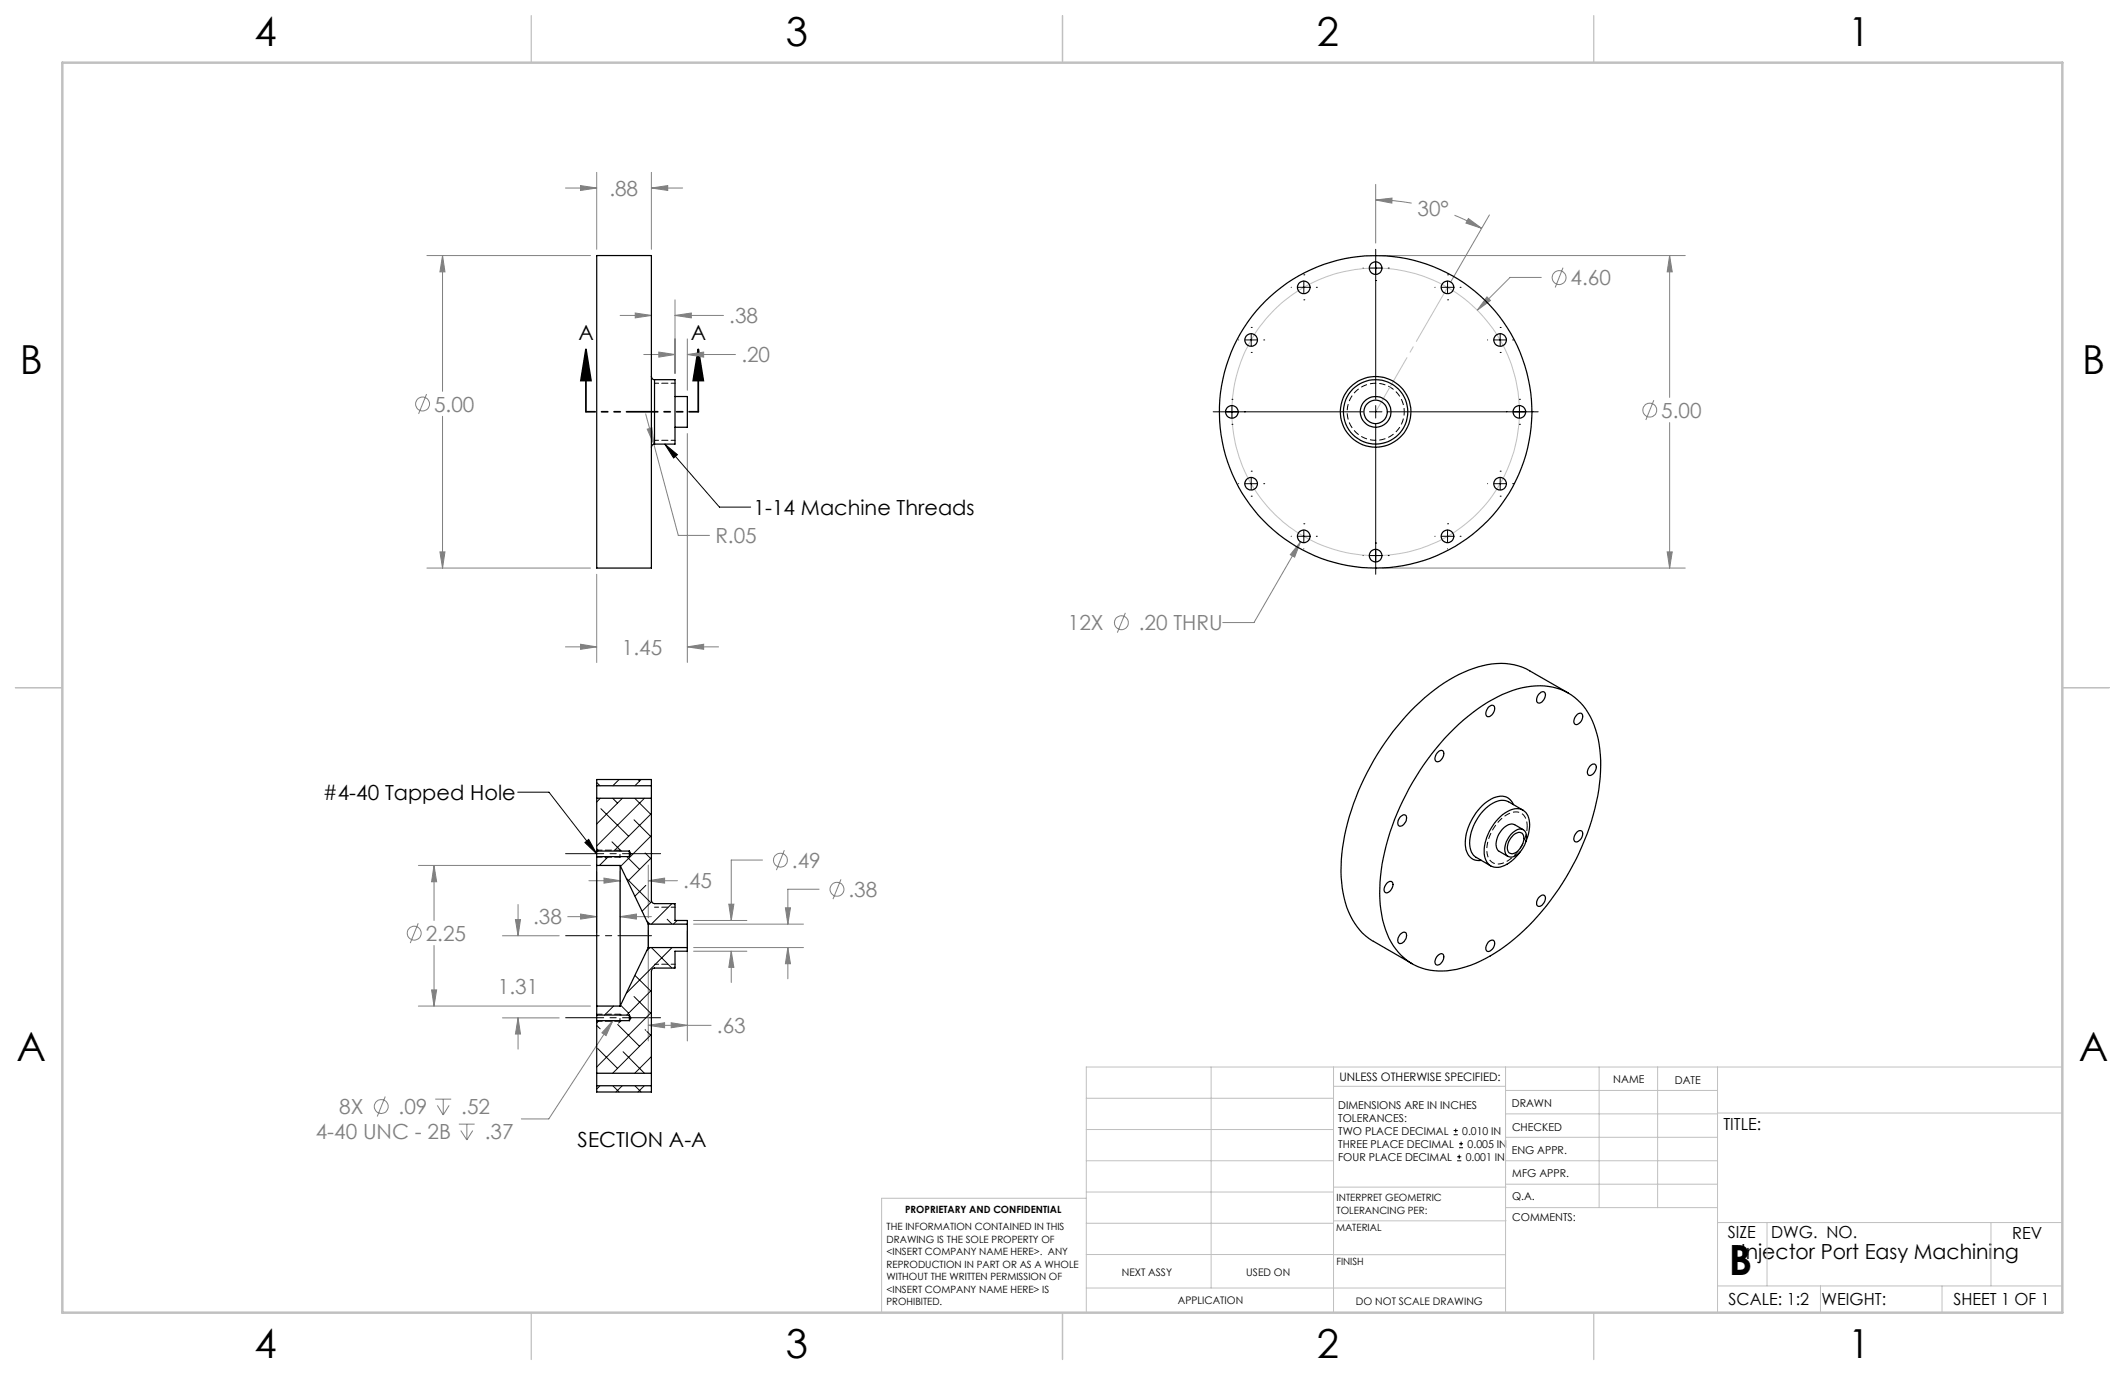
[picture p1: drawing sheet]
<svg xmlns="http://www.w3.org/2000/svg" width="432mm" height="279mm" viewBox="0 0 432 279" stroke-linecap="round" stroke-linejoin="round" font-family="sans-serif">
<g fill="none" stroke="#808080" stroke-width=".2">
<path d="M114.9 38.2h6.3M118 37.7l3.2 .5-3.2 .5zM121.2 35v15.7M132.4 38.2l3.3-.5v1zM132.4 35v15.7M132.4 38.2h6.3M279.5 37.5v11.9M86.7 51.9h33.3M89.9 51.9l.5 3.3h-1zM89.9 51.9v27.6M279.5 40.6l3.4-.3-.1 1zM279.5 40.6a38 38 0 0 1 7.3 .7"/>
<path d="M280.8 51.9h61.6M295.6 43.7l5.5 2.7M298.4 44.4l2.7 2-3.2-1.1zM302.6 43.7l-7.8 13.6M313.2 56.4h-6.4l-6.6 6.6M317.6 54.4l-1.6 4M339.3 51.9l.5 3.3h-1zM339.3 51.9v28.9M126 64.1h6.4M129.1 63.6l3.3 .5-3.3 .5zM130.8 72h6.4M133.9 71.5l3.3 .5-3.3 .6z"/>
<path d="M137.2 64.1l3.3-.5v1zM137.2 60.9v15M137.2 64.1h9.8M139.7 72l3.3-.5v1.1zM139.7 68.9v10.4M139.7 72h9.7M302.2 60.3l.7 .8-2.7 1.9zM86.7 80.1l-1.6 4M89.9 84.6v30.8M131.2 84.1l6.6 24.7h6.4M131.5 87.2l1-.3 .4 3.3zM139.7 88.1v46.5"/>
<path d="M336.1 81.3l-1.7 4M339.3 85.9v29.5M86.7 115.4h33.3M89.4 112.1h1l-.5 3.3zM121.2 116.7v17.9M264.3 110.1l-1.2 3.1-.9-.5zM264.3 110.1l-9.5 16.4h-6.3M280.8 115.4h61.6M338.8 112.1h1l-.5 3.3zM114.9 131.4h6.3M118 130.9l3.2 .5-3.2 .5zM139.7 131.4l3.3-.5v1z"/>
<path d="M139.7 131.4h6.3M228.7 124.5l-1.7 4.1M85 175.9h35M88.2 175.9l.5 3.3h-1zM88.2 175.9v11.1M119.7 179h6.3M121.2 177.1v12.3M122.7 178.4l3.3 .6-3.3 .5zM126 177.1v12.3M131.7 179l3.3-.6v1.1zM131.7 175.8v10.7M131.7 179h6"/>
<path d="M154.9 174.8h-6.3v12.2M159.4 172.8l-1.6 4M170.9 178.7l-1.6 4M85 187.6l-1.6 4M88.2 192.1v12.3M102.1 190.1h11.5M104.7 186.9h1.1l-.5 3.2zM105.3 183.8v6.3M115.4 186.3h5.8M118 185.7l3.2 .6-3.2 .5zM126 186.3l3.3-.6v1.1zM126 186.3h6.4"/>
<path d="M131.7 189.1v22.4M139.7 189.1v22.4M140.9 187.8h22.4M140.9 192.5h22.4M140.9 187h10.9M140.9 193.3h10.9M148.1 183.7h1l-.5 3.3zM148.6 193.3l.5 3.3h-1zM148.6 193.3v6.3M159.6 184.5h1l-.5 3.3zM160.1 192.5l.5 3.3h-1zM160.1 192.5v6.4"/>
<path d="M166.4 180.7h-6.3v7.1M85 204.4h35M87.7 201.2h1l-.5 3.2zM102.1 206.8h11.5M105.3 206.8l.5 3.3h-1.1zM105.3 206.8v6.4M124.5 207.4l-1.3 3-.9-.5zM124.5 207.4l-13 20h-5.6M131.7 208.4l3.3-.6v1zM131.7 208.4h12.8M136.4 207.8l3.3 .6-3.3 .4zM78.3 222.8l-1.6 4.1"/>
<path d="M88.4 223.3h3.3M88.9 224.6l1.2 2M90.1 223.3v3.3M91.3 224.6l-1.2 2M93.2 228.4h3.2M93.6 229.7l1.3 1.9M94.9 228.4v3.2M96.1 229.7l-1.2 1.9"/>
<circle cx="316.8" cy="56.4" r="1.41"/>
<circle cx="85.9" cy="82.1" r="1.41"/>
<circle cx="335.2" cy="83.3" r="1.41"/>
<circle cx="227.9" cy="126.5" r="1.4"/>
<circle cx="158.6" cy="174.8" r="1.41"/>
<circle cx="84.2" cy="189.6" r="1.41"/>
<circle cx="170.1" cy="180.7" r="1.41"/>
<circle cx="77.5" cy="224.8" r="1.42"/>
</g>
<g fill="none" stroke="#000" stroke-width=".2">
<path d="M262.4 58.4h.1M263.7 58.4h2.5M264.9 55.8h.1M264.9 57.1v2.6M267.5 58.4h.1M277 54.5h.1M278.3 54.5h2.5M279.5 51.9h.1M279.5 57h.1M279.5 50.7v30.4M282.1 54.5h.1M291.6 58.4h.1"/>
<path d="M292.9 58.4h2.5M294.1 55.8h.1M294.1 57.1v2.6M296.7 58.4h.1M251.7 69.1h.1M253 69.1h2.5M254.2 66.5h.1M254.2 71.6h.1M254.2 67.8v2.5M256.8 69.1h.1M264.9 60.9h.1M294.1 60.9h.1"/>
<path d="M302.3 69.1h.1M303.6 69.1h2.5M304.8 66.5h.1M304.8 71.6h.1M304.8 67.8v2.5M307.4 69.1h.1M135.1 90.2l11.1 12.8h6.3M135.1 90.2l2.6 2.2-.8 .7zM246.5 83.7h30.5M250.3 81.1h.1M250.3 86.2h.1M250.3 82.4v2.5"/>
<path d="M251.7 98.3h.1M252.9 83.7h.1M253 98.3h2.5M254.2 95.7h.1M254.2 97v2.6M256.8 98.3h.1M278.3 83.7h2.5M279.5 82.4v2.5M279.5 86.2v30.5M282.1 83.7h30.5M302.3 98.3h.1M303.6 98.3h2.5"/>
<path d="M304.8 95.7h.1M304.8 97v2.6M307.4 98.3h.1M308.8 81.1h.1M308.8 86.2h.1M308.8 82.4v2.5M311.3 83.7h.1M254.2 100.8h.1M262.4 109h.1M263.7 109h2.5M264.9 106.4h.1M264.9 107.7v2.5"/>
<path d="M264.9 111.5h.1M267.5 109h.1M277 112.9h.1M278.3 112.9h2.5M279.5 110.3h.1M279.5 115.4h.1M282.1 112.9h.1M291.6 109h.1M292.9 109h2.5M294.1 106.4h.1M294.1 107.7v2.5M294.1 111.5h.1"/>
<path d="M296.7 109h.1M304.8 100.8h.1M105.2 161h6.3l9.7 12.5M118.9 171.2l.7-.6 1.6 2.9zM295.4 230.6h.8M295.4 229.7h.8M295.8 229.3v.9M296.1 235.9h.8M296.1 235.1h.8M296.5 233.2h.8M296.5 232.4h.8M296.5 234.6v.9"/>
<path d="M296.9 232v.8"/>
</g>
<path d="M119.1 71l1 6.3h-2.1zM119.1 71v12.7M141.9 71l1 6.3h-2zM141.9 71v12.7" fill="none" stroke="#000" stroke-width=".35"/>
<g fill="none" stroke="#c0c0c0" stroke-width=".2">
<path d="M246.1 216.8v44.9M271 216.8v49.9M305.9 216.8v49.9M324.9 216.8v28.6M336.8 216.8v28.6M349 216.8v49.9M419.1 216.8h-198.4v49.9M220.7 235.9h50.3M220.7 229.5h50.3M220.7 223.2h50.3M271 220.7h34.9M305.9 231.1h43.1"/>
<path d="M305.9 226.3h43.1M305.9 221.6h43.1M305.9 235.9h43.1M349 226.2h70.1M220.7 248.6h50.3M220.7 242.2h50.3M220.7 254.9h50.3M220.7 243.5h-41.6v23.2M271 255h34.9M271 248.1h35M271 241.2h35M305.9 240.6h43.1"/>
<path d="M306 245.4h43M349 248.4h70.1M359.1 248.4v12.9M404.6 248.4v12.9M220.7 261.7h85.2M349 261.3h70.1M369.9 261.3v5.4M394.6 261.3v5.4"/>
<circle cx="279.5" cy="83.7" r="29.2"/>
</g>
<path d="M285.3 83.7a5.8 5.8 0 0 1-8.6 5.1 5.8 5.8 0 0 1-.3-10 5.8 5.8 0 0 1 8.9 4.5v.4" fill="none" stroke="#000" stroke-width=".2" stroke-dasharray="1.3 .6" stroke-dashoffset=".5" stroke-linecap="butt"/>
<path d="M310.3 167.9a8.6 8.6 0 0 1-5.2 7.6 2.34 2.34 0 0 1-3-2.6 8.6 8.6 0 0 1 5.2-7.8 2.34 2.34 0 0 1 3 2.5v.3" fill="none" stroke="#000" stroke-width=".2" stroke-dasharray="1.3 .6" stroke-dashoffset=".3" stroke-linecap="butt"/>
<path d="M134.2 173.5h-19.3M134.2 206.8h-19.3" fill="none" stroke="#000" stroke-width=".2" stroke-dasharray="15.2 1.3 1.3 1.3" stroke-dashoffset="7.5"/>
<path d="M132.4 190.1h-17.5" fill="none" stroke="#000" stroke-width=".2" stroke-dasharray="15.2 1.3 1.3 1.3" stroke-dashoffset="8.4"/>
<path d="M141.9 83.7h-22.8" fill="none" stroke="#000" stroke-width=".35" stroke-dasharray="6.3 1.3 1.3 1.3 1.3 1.3" stroke-dashoffset="4.5"/>
<path d="M294.1 58.4l-14.6 25.3" fill="none" stroke="#c0c0c0" stroke-width=".2" stroke-dasharray="15.2 1.3 1.3 1.3" stroke-dashoffset="2.5"/>
<path d="M108 3.2v9.5M215.9 3.2v9.5M323.8 3.2v9.5M3.1 139.7h9.6M419.1 139.7h9.5M108 266.7v9.6M215.9 266.7v9.6M323.8 266.7v9.6" fill="none" stroke="#c0c0c0" stroke-width=".25"/>
<path d="M12.7 12.7h406.4v254h-406.4z" fill="none" stroke="#c0c0c0" stroke-width=".5"/>
<path d="M126 174.2v-1.4M126 207.5v-1.4" fill="none" stroke="#000" stroke-width=".2" stroke-dasharray="1.3 .6" stroke-dashoffset=".7"/>
<path d="M137.2 77.9h-4.2M137.2 89.5h-4.2M137.2 195.9h-4.2M137.2 184.3h-4.2" fill="none" stroke="#000" stroke-width=".2" stroke-dasharray="1.3 .6" stroke-dashoffset=".4"/>
<path d="M121.3 172.8h4.7M121.3 174.2h4.7M121.3 206.1h4.7M121.3 207.5h4.7" fill="none" stroke="#000" stroke-width=".2" stroke-dasharray="1.3 .6" stroke-dashoffset=".2"/>
<path d="M126 174.2l.2-.2M126 172.8l.2 .1M126 207.5l.2-.1M126 206.1l.2 .1" fill="none" stroke="#000" stroke-width=".2" stroke-dasharray="1.3 .6"/>
<path d="M141.9 71l1 6.3h-2zM119.1 71l1 6.3h-2.1z" fill="#000"/>
<g fill="#808080">
<path d="M298.4 44.4l2.7 2-3.2-1.1zM279.5 40.6l3.4-.3-.1 1zM302.2 60.3l-2 2.7 2.7-1.9z"/>
<path d="M89.4 112.1h1l-.5 3.3zM89.9 51.9l.5 3.3h-1zM132.4 38.2l3.3-.5v1zM118 37.7l3.2 .5-3.2 .5zM139.7 131.4l3.3-.5v1zM118 130.9l3.2 .5-3.2 .5zM137.2 64.1l3.3-.5v1zM129.1 63.6l3.3 .5-3.3 .5zM139.7 72l3.3-.5v1.1zM133.9 71.5l3.3 .5-3.3 .6zM131.5 87.2l1.4 3-.4-3.3zM339.3 51.9l.5 3.3h-1zM338.8 112.1h1l-.5 3.3zM264.3 110.1l-2.1 2.6 .9 .5zM159.6 184.5h1l-.5 3.3zM160.1 192.5l.5 3.3h-1zM148.1 183.7h1l-.5 3.3zM148.6 193.3l.5 3.3h-1zM131.7 208.4l3.3-.6v1zM136.4 207.8l3.3 .6-3.3 .4zM131.7 179l3.3-.6v1.1zM122.7 178.4l3.3 .6-3.3 .5zM118 185.7l3.2 .6-3.2 .5zM126 186.3l3.3-.6v1.1zM88.2 175.9l.5 3.3h-1zM87.7 201.2h1l-.5 3.2zM104.7 186.9h1.1l-.5 3.2zM105.3 206.8l.5 3.3h-1.1zM124.5 207.4l-2.2 2.5 .9 .5z"/>
</g>
<path d="M135.1 90.2l2.6 2.2-.8 .7zM118.9 171.2l.7-.6 1.6 2.9z" fill="#000"/>
<g fill="none" stroke="#000" stroke-width=".25">
<path d="M121.2 51.9h11.2v63.5h-11.2zM132.4 76.5a.66 .66 0 0 0 .6 .7M133 77.2h4.2v13h-4.2M133 77.2v13M133 90.2a.66 .66 0 0 0-.6 .7M137.2 80.6h2.5v6.2h-2.5M121.2 159.7v2.5M121.2 159.7v-1.3h11.2v1.3M121.2 159.7h11.2M132.4 159.7v2.5M292.1 152.9a.67 .67 0 0 1 .9-.4 .67 .67 0 0 1 .4 .9 1.32 1.32 0 0 1-1.6 1.3 1.41 1.41 0 0 1 .3-1.8zM295.5 148.1a29.5 29.5 0 0 1 14.7-8.5 11.7 11.7 0 0 1 14 8.7 30.3 30.3 0 0 1-.5 17.3 51.1 51.1 0 0 1-18.9 27.4 21.8 21.8 0 0 1-12.6 4.3 11.8 11.8 0 0 1-11-9.4 31.9 31.9 0 0 1 .8-17.4 52.9 52.9 0 0 1 13.5-22.4z"/>
<path d="M302.4 143.8l.2-.2a.63 .63 0 0 1 .9-.2 .63 .63 0 0 1 .2 .8 1.59 1.59 0 0 1-1.4 1.4 1.08 1.08 0 0 1 0-1.6zM312.7 141a.67 .67 0 0 1 .7-.5 .67 .67 0 0 1 .6 .5 1.64 1.64 0 0 1-1.4 1.8 1.21 1.21 0 0 1 .1-1.8zM318.7 140.8l-7.9-4.5a13.2 13.2 0 0 0-11.4-.5 35.9 35.9 0 0 0-15.4 11.8 50 50 0 0 0-11.4 27.1 20.4 20.4 0 0 0 3.2 13.6l1.1 1.3 1.9 1.5 8.1 4.7M320.5 145.2a.63 .63 0 0 1 .9-.2 .63 .63 0 0 1 .2 .8 1.41 1.41 0 0 1-1.6 1.3 1.52 1.52 0 0 1 .5-1.9zM323.1 155.7a.67 .67 0 0 1 .7-.4 .67 .67 0 0 1 .6 .6 1.64 1.64 0 0 1-1.5 1.7 1.08 1.08 0 0 1 0-1.7zM121.2 175.9v28.5M121.2 172.9v1.2M121.2 162.2v10.7M121.2 174.1v1.8M121.2 175.9h4.8M121.2 172.9h6.7M121.2 162.2h11.2"/>
<path d="M121.2 174.1h6.7M126 175.9v28.5M126 175.9l5.7 11.9M127.9 172.9v1.2M127.9 172.9l.3 .6-.3 .6M132.4 162.2v20.8l.2 .5 .4 .1h4.2v3.4h2.5v.8M281.8 179.5a.67 .67 0 0 1 .7-.4 .67 .67 0 0 1 .6 .6 1.64 1.64 0 0 1-1.5 1.7 1.08 1.08 0 0 1 0-1.6zM284.5 166l.2-.2a.61 .61 0 0 1 .8-.2 .61 .61 0 0 1 .3 .8 1.31 1.31 0 0 1-1.6 1.4 1.46 1.46 0 0 1 .3-1.8zM307.3 169.2a1.71 1.71 0 0 1 2.5-.3 3.9 3.9 0 0 1-1.2 4.5 1.76 1.76 0 0 1-2.5 .4 3.9 3.9 0 0 1 1.2-4.6zM307.6 169.7a1.16 1.16 0 0 1 2 .1 3.3 3.3 0 0 1-2.3 3.7 1.11 1.11 0 0 1-1-1.6l.3-1zM307.6 163.5a2.78 2.78 0 0 0-4.1-1.4 10.7 10.7 0 0 0-5.6 10.5 2.68 2.68 0 0 0 3.1 2.2M309.5 164.6l-3-1.7a3.8 3.8 0 0 0-4.1 1 9.7 9.7 0 0 0-3.7 8.4l.3 .8 .4 .7 3.5 2.2"/>
<path d="M309.5 168.6l-1.7-1a2.36 2.36 0 0 0-2.8 1.2 3.3 3.3 0 0 0-.5 4.1l1.9 1.1M310 171.1a6.5 6.5 0 0 0 .3-5.7 2.59 2.59 0 0 0-3.6-.7 9.8 9.8 0 0 0-5 9.3 2.61 2.61 0 0 0 4.1 1.9 8.4 8.4 0 0 0 3.1-2.8M320.5 169a.64 .64 0 0 1 .8-.2 .64 .64 0 0 1 .3 .9 1.41 1.41 0 0 1-1.6 1.3 1.52 1.52 0 0 1 .5-2zM131.7 187.8v4.7M131.7 192.5h8M131.7 192.5l-5.7 11.9M131.7 187.8h8M139.7 192.5v.8h-2.5v3.4h-4.2a.66 .66 0 0 0-.6 .6v20.8M139.7 187.8v4.7M284.5 189.9l.2-.2a.61 .61 0 0 1 .8-.2 .61 .61 0 0 1 .3 .8 1.31 1.31 0 0 1-1.6 1.3 1.46 1.46 0 0 1 .3-1.7zM292.1 194.2a.67 .67 0 0 1 .6-.4 .67 .67 0 0 1 .7 .4 1.64 1.64 0 0 1-1.5 1.9 1.07 1.07 0 0 1 0-1.6zM302.4 191.5a.67 .67 0 0 1 .7-.5 .67 .67 0 0 1 .6 .7 1.58 1.58 0 0 1-1.4 1.6 1.08 1.08 0 0 1 0-1.6z"/>
<path d="M312.7 182.3a.67 .67 0 0 1 .7-.5 .67 .67 0 0 1 .6 .5 1.64 1.64 0 0 1-1.4 1.8 1.21 1.21 0 0 1 .1-1.8zM121.2 218.1v2.5M121.2 206.3v1.1M121.2 218.1h11.2M121.2 204.4v1.9M121.2 207.4v10.7M121.2 207.4h6.7M121.2 206.3h6.7M121.2 204.4h4.8M127.9 206.3v1.1M127.9 206.3l.3 .5-.3 .6M132.4 218.1v2.5"/>
<path d="M121.2 220.6v1.3h11.2v-1.3M121.2 220.6h11.2"/>
<circle cx="264.9" cy="58.4" r="1.28"/>
<circle cx="279.5" cy="54.5" r="1.28"/>
<circle cx="294.1" cy="58.4" r="1.28"/>
<circle cx="254.2" cy="69.1" r="1.28"/>
<circle cx="304.8" cy="69.1" r="1.28"/>
<circle cx="250.3" cy="83.7" r="1.28"/>
<circle cx="254.2" cy="98.3" r="1.28"/>
<circle cx="279.5" cy="83.7" r="7.2"/>
<circle cx="279.5" cy="83.7" r="31.8"/>
<circle cx="279.5" cy="83.7" r="2.38"/>
<circle cx="279.5" cy="83.7" r="3.1"/>
<circle cx="279.5" cy="83.7" r="6.5"/>
<circle cx="304.8" cy="98.3" r="1.28"/>
<circle cx="308.7" cy="83.7" r="1.28"/>
<circle cx="264.9" cy="109" r="1.28"/>
<circle cx="279.5" cy="112.9" r="1.28"/>
<circle cx="294.1" cy="109" r="1.28"/>
</g>
<g fill="none" stroke="#000" stroke-width=".2">
<path d="M121.2 159l.7 .7M121.3 158.4h-.1M125.8 158.4l-1.3 1.3M129.6 158.4l.4 .3M130.3 158.4l-1.3 1.3M121.2 172.5l.5 .4M122 162.2l-.8 .7M122.1 164.3l5.6 5.6M122.8 174.1l.4 .3M123.6 174.1l-1.8 1.8M124.4 171.1l1.8 1.8M124.5 162.2l1 1"/>
<path d="M126.5 162.2l-5.3 5.2M127.3 178.5l4.9 4.9M127.4 174.1l2.6 2.6M128.8 166.6l3.6 3.5M129 162.2l3.2 3.3M131 162.2l-9.8 9.7M131.1 173.3l1.3 1.3M131.2 179.9l-2.2 2.2M132.4 165.3l-7.7 7.6M132.4 169.8l-6.3 6.2M132.4 174.3l-4.8 4.8M129 198.2l3.2 3.2"/>
<path d="M131.4 187.1l.7 .7M132.1 192.5l-.7 .7M132.4 192.5l4.1 4.2M132.4 183.2l-1.9 1.9M135.6 186.8l1 1M136.5 183.6l-4.1 4.2M136.6 192.5l-9.3 9.3M136.9 183.6l.3 .3M137.2 196.4l-.3 .3M137.6 187l-.8 .8M121.2 208.4l.8 .7M121.4 213l4.1 4.1"/>
<path d="M121.7 207.4l-.5 .5M124.7 204.4l-1.9 1.9M125.5 208.2l4.5 4.4M126.1 204.3l1.6 1.6M126.2 207.4l-.5 .5M126.6 213.7l4.4 4.4M128.8 202.5l3.6 3.5M131.1 209.2l.1 .2M131.4 209.6l1 .9M132.4 201.2l-5 5.1M132.4 205.7l-11.2 11.1M132.4 210.2l-7.9 7.9"/>
<path d="M132.4 214.7l-3.4 3.4M121.9 220.6l-.7 .7M124.5 220.6l1.3 1.3M126.4 220.6l-1.2 1.3M129 220.6l1.3 1.3M130.9 220.6l-1.3 1.3"/>
</g>
<text font-size="8.5" x="351.3" y="259">B</text>
<g font-size="8.1">
<text x="51.7" y="9.3">4</text>
<text x="159.7" y="9.3">3</text>
<text x="267.6" y="9.3">2</text>
<text x="375.6" y="9.3">1</text>
<text x="4" y="76">B</text>
<text x="423.1" y="76">B</text>
<text x="3.3" y="215.7">A</text>
<text x="422.4" y="215.7">A</text>
<text x="51.7" y="276">4</text>
<text x="159.7" y="276">3</text>
<text x="267.6" y="276">2</text>
<text x="375.6" y="276">1</text>
</g>
<g font-size="4.2" fill="#808080">
<text x="123.8" y="39.8">.88</text>
<text x="288" y="43.8">30°</text>
<text x="319.2" y="57.9">4.60</text>
<text x="148.2" y="65.7">.38</text>
<text x="150.6" y="73.6">.20</text>
<text x="88.2" y="83.6">5.00</text>
<text x="337.6" y="84.9">5.00</text>
<text x="145.4" y="110.4">R.05</text>
<text x="217" y="128.1">12X</text>
<text x="231.4" y="128.1">.20 THRU</text>
<text x="126.4" y="133">1.45</text>
<text x="160.9" y="176.3">.49</text>
<text x="138.8" y="180.5">.45</text>
<text x="172.4" y="182.2">.38</text>
<text x="86.5" y="191.2">2.25</text>
<text x="108.3" y="187.8">.38</text>
<text x="101.2" y="202">1.31</text>
<text x="145.7" y="209.9">.63</text>
<text x="68.9" y="226.4">8X</text>
<text x="81" y="226.4">.09</text>
<text x="93.7" y="226.4">.52</text>
<text x="64.1" y="231.5">4-40 UNC - 2B</text>
<text x="98.5" y="231.5">.37</text>
</g>
<g font-size="4.2">
<text x="117.6" y="69.2">A</text>
<text x="140.4" y="69.2">A</text>
<text x="153.1" y="104.6">1-14 Machine Threads</text>
<text x="65.6" y="162.5">#4-40 Tapped Hole</text>
<text x="117.4" y="233.1">SECTION A-A</text>
<text x="353.8" y="255.9">Injector Port Easy Machining</text>
</g>
<g font-size="3.4">
<text x="350.2" y="229.5">TITLE:</text>
<text x="351.1" y="251.6">SIZE</text>
<text x="359.9" y="251.6">DWG. NO.</text>
<text x="408.9" y="251.7">REV</text>
<text x="351.2" y="265.2">SCALE: 1:2</text>
<text x="370.1" y="265.3">WEIGHT:</text>
<text x="396.9" y="265.2">SHEET 1 OF 1</text>
</g>
<text font-size="2.4" x="272.2" y="219.7">UNLESS OTHERWISE SPECIFIED:</text>
<g font-size="2.2">
<text x="327.8" y="220.1">NAME</text>
<text x="340.3" y="220.2">DATE</text>
<text x="271.9" y="225.3">DIMENSIONS ARE IN INCHES</text>
<text x="271.9" y="227.9">TOLERANCES:</text>
<text x="307.2" y="224.9">DRAWN</text>
<text x="271.9" y="230.6">TWO PLACE DECIMAL</text>
<text x="271.9" y="233.2">THREE PLACE DECIMAL</text>
<text x="297.1" y="230.6">0.010 IN</text>
<text x="298.2" y="233.2">0.005 IN</text>
<text x="307.3" y="229.8">CHECKED</text>
<text x="271.9" y="235.9">FOUR PLACE DECIMAL</text>
<text x="297.8" y="235.9">0.001 IN</text>
<text x="307.2" y="234.5">ENG APPR.</text>
<text x="307.3" y="239.2">MFG APPR.</text>
<text x="307.3" y="243.9">Q.A.</text>
<text x="307.3" y="248.1">COMMENTS:</text>
</g>
<g font-size="2.1">
<text x="227.9" y="259.2">NEXT ASSY</text>
<text x="253.3" y="259.2">USED ON</text>
<text x="239.3" y="265">APPLICATION</text>
<text x="275.5" y="265.1">DO NOT SCALE DRAWING</text>
</g>
<g font-size="2">
<text x="271.6" y="244.1">INTERPRET GEOMETRIC</text>
<text x="180.2" y="250">THE INFORMATION CONTAINED IN THIS</text>
<text x="183.9" y="246.4">PROPRIETARY AND CONFIDENTIAL</text>
<text x="271.5" y="250.2">MATERIAL</text>
<text x="271.6" y="246.6">TOLERANCING PER:</text>
<text x="180.2" y="252.5">DRAWING IS THE SOLE PROPERTY OF</text>
<text x="180.2" y="255.1">&lt;INSERT COMPANY NAME HERE&gt;. ANY</text>
<text x="180.2" y="257.6">REPRODUCTION IN PART OR AS A WHOLE</text>
<text x="271.5" y="257">FINISH</text>
<text x="180.2" y="260.1">WITHOUT THE WRITTEN PERMISSION OF</text>
<text x="180.2" y="262.6">&lt;INSERT COMPANY NAME HERE&gt; IS</text>
<text x="180.2" y="265.2">PROHIBITED.</text>
</g>
</svg>
